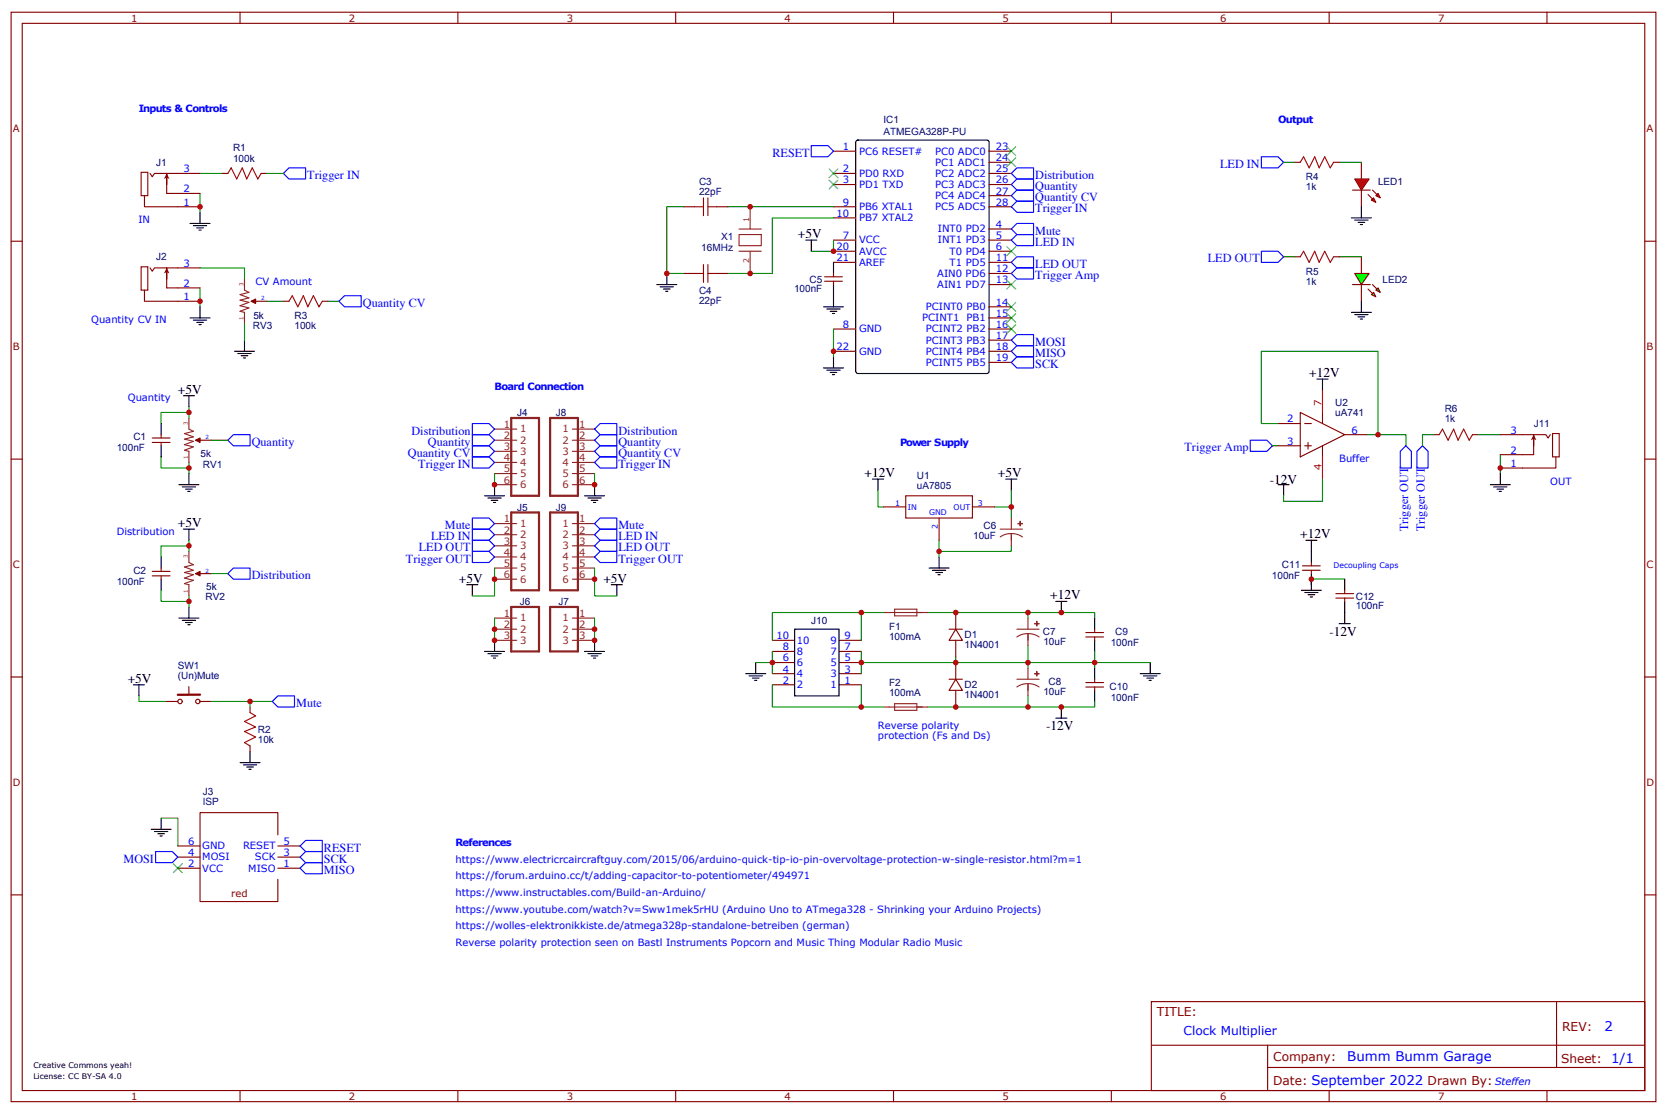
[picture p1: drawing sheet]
<svg xmlns="http://www.w3.org/2000/svg" width="529mm" height="353mm" viewBox="0 0 529 353" stroke-linecap="round" stroke-linejoin="round" font-family="sans-serif">
<g fill="none" stroke="#000" stroke-width=".35">
<path d="M271.9 44.7l.4-.3h41l.6 .5 .1 72.9-.5 .7h-41.2l-.6-.4-.1-72.9zM60.3 70.9h6.4M61.4 71.6h4.2M62.4 72.3h2.2M63.1 73h.8M63.5 67.4v3.5M255.8 76.2h3.5M257.5 76.2v3.5M63.5 97.4v3.5M208.5 90.3h6.3M209.5 91h4.3M210.6 91.7h2.1"/>
<path d="M211.3 92.4h.7M211.7 86.8v3.5M261.4 97.4h6.4M262.5 98.1h4.2M263.5 98.8h2.1M264.2 99.5h.7M264.6 83.3v3.5M264.6 90.3v7.1M60.3 100.9h6.4M61.4 101.6h4.2M62.4 102.3h2.2M63.1 103h.8"/>
<path d="M74.4 111.5h6.4M75.5 112.2h4.2M76.6 112.9h2.1M77.3 113.6h.7M77.6 107.9v3.6M261.4 116.8h6.4M262.5 117.5h4.2M263.5 118.2h2.1M264.2 118.9h.7M264.6 113.2v3.6M58.2 125.6h3.5M60 125.6v3.5"/>
<path d="M56.8 153.8h6.3M57.9 154.5h4.2M58.9 155.2h2.1M59.6 155.9h.7M60 150.3v3.5M276.9 152h3.6M278.7 152v3.6M319.3 152h3.5M321 152v3.6M58.2 167.9h3.5M60 167.9v3.5M298.1 176.7v3.6"/>
<path d="M56.8 196.1h6.3M57.9 196.8h4.2M58.9 197.6h2.1M59.6 198.3h.7M60 192.6v3.5M294.9 180.3h6.4M296 181h4.2M297 181.7h2.2M297.7 182.4h.7M42.3 217.3h3.6M44.1 217.3v3.5M79.4 238.5v3.5"/>
<path d="M51.2 259.6v3.6M76.2 242h6.3M77.3 242.7h4.2M78.3 243.4h2.1M79 244.1h.7M48 263.2h6.3M49 263.9h4.3M50.1 264.6h2.1M50.8 265.3h.7"/>
</g>
<g fill="none" stroke="#870000" stroke-width=".35">
<path d="M70.6 55h1.7M82.9 55h1.8M264.6 48h7M264.6 55h7M264.6 58.6h7M314 48h7M314 55h7M314 58.6h7M314 51.5h7M217 65.6h3.5M227.5 65.6h3.6M264.6 76.2h7"/>
<path d="M264.6 79.7h7M264.6 65.6h7M264.6 69.1h7M314 72.7h7M314 76.2h7M314 79.7h7M314 65.6h7M314 62.1h7M81.1 95.6h3.6M90 95.6h1.7M102.3 95.6h1.8M217 86.8h3.5"/>
<path d="M227.5 86.8h3.6M261.8 89.3h5.6M261.8 87.8h5.6M264.6 83.3h7M264.6 86.8v1M264.6 89.3v1M314 83.3h7M314 86.8h7M314 90.3h7M314 97.4h7M264.6 104.4h7M264.6 111.5h7"/>
<path d="M314 104.4h7M314 100.9h7M314 107.9h7M314 111.5h7M314 115h7M63.5 139.7h3.5M287.5 157.3h21.2v7.1h-21.2zM280.5 160.9h7M298.1 164.4v7M308.7 160.9h7M63.5 182h3.5M59.9 217.9l.1 2.5"/>
<path d="M52.9 222.6h3.5M63.5 222.6h3.5M79.4 224.4v1.7M79.4 236.7v1.8M56.4 275.5h7.1M56.4 272h7.1M56.4 268.5h7.1M88.2 264.9v-7h-24.7v28.2h24.7v-7.1M88.2 275.5h7M88.2 272h7M88.2 268.5h7"/>
<circle cx="57.2" cy="222.6" r=".71"/>
<circle cx="62.8" cy="222.6" r=".71"/>
</g>
<g fill="none" stroke="#008700" stroke-width=".35">
<path d="M63.5 55h7.1M84.7 55h5.3M63.5 61.4v6M217 65.6h-5.3v21.2h5.3M231.1 65.6h33.5M264.6 76.2v3.5h-7.1M264.6 69.1h-19.4v17.7h-14.1M63.5 85h14.1v3.5M63.5 91.4v6M84.7 95.6h5.3M104.1 95.6h3.5M77.6 102.7v5.2"/>
<path d="M264.6 104.4v8.8M60 130.9h-8.8v3.5M60 129.1v3.5M67 139.7h5.3M51.2 145v3.5h8.8M60 146.8v3.5M278.7 155.6v5.3h1.8M321 155.6v5.3h-5.3M60 173.2h-8.8v3.5M60 171.4v3.6M298.1 171.4v5.3M321 173.2v1.8h-22.9"/>
<path d="M321 160.9v3.5M51.2 187.3v3.6h8.8M60 189.1v3.5M67 182h5.3M44.1 220.8v1.8h8.8M67 222.6h19.4M79.4 222.6v1.8M51.2 259.6h5.2v8.9"/>
</g>
<path d="M72.3 55l1.1-1.7 1.7 3.5 1.8-3.5 1.4 3.5 1.8-3.5 1.7 3.5 1.1-1.8M220.5 65.6h2.8M223.3 62.8v5.6M224.7 65.6h2.8M224.7 62.8v5.6M91.7 95.6l1.1-1.8 1.7 3.6 1.8-3.6 1.4 3.6 1.8-3.6 1.7 3.6 1.1-1.8M220.5 86.8h2.8M223.3 84v5.6M224.7 84v5.6M224.7 86.8h2.8M79.4 226.1l1.7 1.1-3.5 1.8 3.5 1.7-3.5 1.4 3.5 1.8-3.5 1.8 1.8 1" fill="none" stroke="#a10000" stroke-width=".35"/>
<g fill="none" stroke="#8c2424" stroke-width=".35">
<path d="M234.6 74.4h7.1v3.6h-7.1zM234.6 72.7h7.1M234.6 79.7h7.1M238.1 65.6v7.1M238.1 79.7v7.1M77.6 88.5v3.6l1.4 .7-2.8 .7 2.8 1-2.8 .7 2.8 .8-2.8 1 2.8 .7-2.8 1.1 1.4 .3v3.6M79.7 95.6h1.4M60 132.6v3.6l1.4 .7-2.8 .7 2.8 1-2.8 .7 2.8 .8-2.8 1 2.8 .7-2.8 1.1 1.4 .3v3.6M62.1 139.7h1.4M60 175v3.5l1.4 .7-2.8 .7 2.8 1.1-2.8 .7 2.8 .7-2.8 1 2.8 .7-2.8 1.1 1.4 .4v3.5M317.5 167.9h7.1M321 169.3l-1.8 .3-1.7 .8"/>
<path d="M321 169.3l1.9 .3 1.7 .8M321 164.4v3.5M321 169.3v3.9M62.1 182h1.4"/>
</g>
<g fill="#8c2424" stroke="#8c2424" stroke-width=".35">
<path d="M323.1 166.2h1.5z"/>
<path d="M323.8 165.5v1.4z"/>
</g>
<g fill="none" stroke="#00f" stroke-width=".35">
<path d="M90 55l1.7-1.7h5.3v3.5h-5.3zM257.5 46.2h5.3l1.8 1.8-1.8 1.7h-5.3zM322.8 56.8h5.3v3.5h-5.3l-1.8-1.7zM322.8 53.3h5.3v3.5h-5.3l-1.8-1.8zM322.8 63.9h5.3v3.5h-5.3l-1.8-1.8zM322.8 60.3h5.3v3.6h-5.3l-1.8-1.8zM322.8 70.9h5.3v3.5h-5.3l-1.8-1.7zM109.4 93.8h5.3v3.6h-5.3l-1.8-1.8zM322.8 109.7h5.3v3.5h-5.3l-1.8-1.7zM322.8 113.2h5.3v3.6h-5.3l-1.8-1.8zM322.8 106.2h5.3v3.5h-5.3l-1.8-1.8zM74.1 137.9h5.3v3.6h-5.3l-1.8-1.8z"/>
<path d="M74.1 180.3h5.3v3.5h-5.3l-1.8-1.8zM88.2 220.8h5.3v3.6h-5.3l-1.8-1.8zM49.4 270.2h5.3l1.7 1.8-1.7 1.8h-5.3zM97 273.8h5.3v3.5h-5.3l-1.8-1.8zM97 270.2h5.3v3.6h-5.3l-1.8-1.8zM97 266.7h5.3v3.5h-5.3l-1.8-1.7z"/>
</g>
<g fill="none" stroke="#3c3" stroke-width=".35">
<path d="M263.2 53.6l2.8 2.8M263.2 57.1l2.8 2.9M266 53.6l-2.8 2.8M266 57.1l-2.8 2.9M319.6 50.1l2.8 2.8M319.6 46.6l2.8 2.8M322.4 50.1l-2.8 2.8M322.4 46.6l-2.8 2.8M319.6 78.3l2.8 2.8M322.4 78.3l-2.8 2.8M319.6 99.5l2.8 2.8M319.6 96l2.8 2.8"/>
<path d="M319.6 88.9l2.8 2.8M322.4 99.5l-2.8 2.8M322.4 96l-2.8 2.8M322.4 88.9l-2.8 2.8M319.6 103l2.8 2.8M322.4 103l-2.8 2.8M55 274.1l2.9 2.8M57.9 274.1l-2.9 2.8"/>
</g>
<g fill="#870000" stroke="#870000" stroke-width=".35">
<path d="M79.7 95.6l1.4-.7v1.4z"/>
<path d="M62.1 139.7l1.4-.7v1.4z"/>
<path d="M62.1 182l1.4-.7v1.4z"/>
</g>
<path d="M63.5 220.4l-7.1 .1" fill="none" stroke="#870000" stroke-width=".71"/>
<g fill="#f00" stroke="#870000" stroke-width=".35">
<path d="M430 56.8h4.6l-2.4 3.5z"/>
<path d="M429.3 60.3h5.7z"/>
</g>
<g fill="#870000" stroke="#870000" stroke-width=".35">
<path d="M435.7 60.3l1.4 1.4z"/>
<path d="M434.3 61.7l1.4 1.4z"/>
</g>
<g fill="#f00" stroke="#870000" stroke-width=".35">
<path d="M436.7 62.1l.7-.7 .7 1.4z"/>
<path d="M435.3 63.5l.7-.7 .7 1.4z"/>
</g>
<path d="M411 51.5h1.7M423.3 51.5h1.8M432.2 51.5v5.3M432.2 60.3v5.3M432.2 81.5v5.3M432.2 90.3v5.3" fill="none" stroke="#870000" stroke-width=".35"/>
<path d="M407.5 51.5h3.5M425.1 51.5h7.1" fill="none" stroke="#008700" stroke-width=".35"/>
<path d="M412.7 51.5l1.1-1.8 1.8 3.6 1.7-3.6 1.4 3.6 1.8-3.6 1.8 3.6 1-1.8" fill="none" stroke="#a10000" stroke-width=".35"/>
<path d="M429 69.1h6.3M430 69.8h4.3M431.1 70.6h2.1M431.8 71.3h.7M432.2 65.6v3.5" fill="none" stroke="#000" stroke-width=".35"/>
<path d="M400.4 49.7h5.3l1.8 1.8-1.8 1.8h-5.3zM322.8 74.4h5.3v3.6h-5.3l-1.8-1.8z" fill="none" stroke="#00f" stroke-width=".35"/>
<g fill="#0f0" stroke="#870000" stroke-width=".35">
<path d="M435.3 93.5l.7-.7 .7 1.4z"/>
<path d="M436.7 92.1l.7-.7 .7 1.4z"/>
</g>
<g fill="#870000" stroke="#870000" stroke-width=".35">
<path d="M434.3 91.7l1.4 1.4z"/>
<path d="M435.7 90.3l1.4 1.4z"/>
</g>
<path d="M429.3 90.3h5.7z" fill="#f00" stroke="#870000" stroke-width=".35"/>
<path d="M430 86.8h4.6l-2.4 3.5z" fill="#0f0" stroke="#870000" stroke-width=".35"/>
<g fill="none" stroke="#008700" stroke-width=".35">
<path d="M407.5 81.5h3.5M425.1 81.5h7.1M405.7 134.4h-5.3v-22.9h37v26.4M469.2 137.9h7M403.9 141.5h1.8M419.8 152v7.1h-12.3v-1.8M476.2 144.3v6M273.4 194.4h7.1M294.6 194.4h31.7M326.3 196.1v-1.7h21.2v1.7M426.9 183.8h-10.6v1.8M239.9 210.3h5.3"/>
<path d="M245.2 203.2v-8.8h28.2v8.8M245.2 217.3v7.1h28.2v-7.1M245.2 206.7v7.1M273.4 206.7v7.1M303.4 208.5v1.8h-30M326.3 205v7M347.5 206.7v5.3M273.4 224.4h7.1M294.6 224.4h31.7M326.3 220.8v3.6h21.2v-1.8"/>
</g>
<path d="M412.7 81.5l1.1-1.8 1.8 3.6 1.7-3.6 1.4 3.6 1.8-3.6 1.8 3.6 1-1.8M456.8 137.9l1.1-1.7 1.8 3.5 1.7-3.5 1.4 3.5 1.8-3.5 1.8 3.5 1-1.8" fill="none" stroke="#a10000" stroke-width=".35"/>
<g fill="none" stroke="#870000" stroke-width=".35">
<path d="M44.8 54.7h2.1v7.4h-2.1zM47.6 55l.7 1.1 .7-1.1h14.5M52.9 58.6v-3.6v6.4h10.6M45.9 62.1v3.5h17.6M411 81.5h1.7M423.3 81.5h1.8M48.3 139h5.7M51.2 137.9v1.1M405.7 134.4h7M412.7 130.9l14.2 7-14.2 7.1zM414.2 134.4h2.1M419.8 130.9v3.5"/>
<path d="M426.9 137.9h7M455.1 137.9h1.7M467.4 137.9h1.8M48.3 140.4h5.7M51.2 140.4v1.1M405.7 141.5h7M414.2 141.5h2.1M415.2 140.4v2.1M419.8 141.5v3.5M413.5 179.6h5.6M416.3 178.5v1.1M48.3 181.3h5.7"/>
<path d="M48.3 182.7h5.7M51.2 180.3v1M51.2 182.7v1.1M301.3 199.7h4.2M303.4 199.7l2.1 3.5h-4.2zM303.4 194.4v5.3M347.5 199.7v1M413.5 181h5.6M416.3 181v1M424 189.8h5.7M424 188.4h5.7M426.9 187.3v1.1"/>
<path d="M426.9 189.8v1.1M245.2 203.2h7M245.2 206.7h7M245.2 210.3h7M245.2 213.8h7M245.2 217.3h7M266.3 203.2h7.1M266.3 206.7h7.1M266.3 210.3h7.1M266.3 213.8h7.1M266.3 217.3h7.1M301.3 215.5h4.2"/>
<path d="M303.4 215.5l2.1 3.6h-4.2zM303.4 203.2v5.3M303.4 210.3v5.2M303.4 219.1v5.3M344.7 200.7h5.6M344.7 202.1h5.6M344.7 216.6h5.6M344.7 218h5.6M347.5 202.1v1.1M347.5 215.5v1.1M347.5 218v1.1"/>
</g>
<g fill="none" stroke="#000" stroke-width=".35">
<path d="M429 99.1h6.3M430 99.8h4.3M432.2 95.6v3.5M431.1 100.5h2.1M431.8 101.2h.7M51.2 134.4v3.5M418 120.3h3.6M419.8 120.3v3.5M51.2 141.5v3.5M405.7 153.8h3.5M407.5 153.8v3.5M473.1 153.8h6.3"/>
<path d="M474.1 154.5h4.3M475.2 155.2h2.1M475.9 155.9h.7M476.2 150.3v3.5M51.2 176.7v3.6M414.5 171.4h3.5M416.3 171.4v7.1M51.2 183.8v3.5M252.2 199.7h14.1v21.1h-14.1zM335.1 190.9h3.6M336.9 190.9v3.5M347.5 196.1v3.6"/>
<path d="M413.1 187.3h6.4M414.2 188h4.2M415.2 188.7h2.1M415.9 189.4h.7M416.3 182v5.3M425.1 197.9h3.5M426.9 183.8v3.5M426.9 190.9v7M236.7 213.8h6.4M237.8 214.5h4.2M238.8 215.2h2.1M239.5 215.9h.7"/>
<path d="M239.9 210.3v3.5M347.5 203.2v3.5M347.5 212v3.5M347.5 219.1v3.5M361.9 213.8h6.4M363 214.5h4.2M364.1 215.2h2.1M364.8 215.9h.7M365.1 210.3v3.5M335.1 227.9h3.6M336.9 224.4v3.5"/>
</g>
<path d="M400.4 79.7h5.3l1.8 1.8-1.8 1.8h-5.3zM322.8 81.5h5.3v3.5h-5.3l-1.8-1.7zM322.8 85h5.3v3.5h-5.3l-1.8-1.7zM396.9 139.7h5.3l1.7 1.8-1.7 1.7h-5.3z" fill="none" stroke="#00f" stroke-width=".35"/>
<path d="M419.8 123.8v7.1M419.8 145v7" fill="none" stroke="#f00" stroke-width=".35"/>
<g fill="none" stroke="#8c2424" stroke-width=".35">
<path d="M280.5 194.4h14.1M284 193.3h7v2.1h-7zM322.8 199.7h7M326.3 196.1v3.6M322.8 215.5h7M326.3 201.1l-1.8 .2-1.7 .8M326.3 201.1l1.9 .2 1.6 .8M326.3 217l-1.8 .2-1.7 .8M326.3 217l1.9 .2 1.6 .8M326.3 201.1v3.9M326.3 212v3.5M326.3 217v3.8"/>
<path d="M280.5 224.4h14.1M284 223.3h7v2.1h-7z"/>
</g>
<g fill="#8c2424" stroke="#8c2424" stroke-width=".35">
<path d="M328.4 197.9h1.4z"/>
<path d="M329.1 197.2v1.4z"/>
<path d="M328.4 213.8h1.4z"/>
<path d="M329.1 213.1v1.4z"/>
</g>
<path d="M52.9 55l.9 1.8-.9-.4-.9 .4z" fill="#870000"/>
<path d="M44.8 84.7h2.1v7.4h-2.1zM45.9 92.1v3.5h17.6M47.6 85l.7 1.1 .7-1.1h14.5M52.9 88.5v-3.5v6.4h10.6" fill="none" stroke="#870000" stroke-width=".35"/>
<path d="M52.9 85l.9 1.8-.9-.5-.9 .5z" fill="#870000"/>
<path d="M476.2 137.9h14.5l.7 1.1 .7-1.1M492.8 137.6h2.1v7.4h-2.1zM486.8 141.5v-3.6v6.4h-10.6M493.9 145v3.5h-17.7" fill="none" stroke="#870000" stroke-width=".35"/>
<path d="M486.8 137.9l.9 1.8-.9-.4-.8 .4z" fill="#870000"/>
<path d="M433.9 137.9h12.4v3.6M455.1 137.9h-3.5v3.6M157 150.3v3.5M188.7 150.3v3.5M157 180.3v8.8h-7.1M157 196.1v7.1M188.7 180.3v8.8h7.1M188.7 196.1v7.1M303.4 210.3h61.7" fill="none" stroke="#008700" stroke-width=".35"/>
<path d="M162.3 132.6h8.8v24.7h-8.8zM174.6 132.6h8.8v24.7h-8.8zM162.3 162.6h8.8v24.7h-8.8zM174.6 162.6h8.8v24.7h-8.8zM162.3 192.6h8.8v14.1h-8.8zM174.6 192.6h8.8v14.1h-8.8z" fill="none" stroke="#8c2424" stroke-width=".71"/>
<g fill="none" stroke="#8c2424" stroke-width=".35">
<path d="M157 136.2h7M157 139.7h7M181.7 136.2h7M181.7 139.7h7M157 143.2h7M157 146.8h7M157 150.3h7M157 153.8h7M181.7 143.2h7M181.7 146.8h7M181.7 150.3h7M181.7 153.8h7"/>
<path d="M157 166.2h7M157 169.7h7M157 173.2h7M157 176.7h7M181.7 166.2h7M181.7 169.7h7M181.7 173.2h7M181.7 176.7h7M157 180.3h7M157 183.8h7M157 196.1h7M157 199.7h7"/>
<path d="M181.7 180.3h7M181.7 183.8h7M181.7 196.1h7M181.7 199.7h7M157 203.2h7M181.7 203.2h7"/>
</g>
<g fill="none" stroke="#000" stroke-width=".35">
<path d="M153.8 157.3h6.4M154.9 158h4.2M155.9 158.7h2.1M156.6 159.5h.7M157 153.8v3.5M185.6 157.3h6.3M186.6 158h4.3M187.7 158.7h2.1M188.4 159.5h.7M188.7 153.8v3.5M148.2 185.6h3.5M149.9 185.6v3.5"/>
<path d="M194 185.6h3.6M195.8 185.6v3.5M153.8 206.7h6.4M154.9 207.4h4.2M155.9 208.1h2.1M156.6 208.8h.7M157 203.2v3.5M185.6 206.7h6.3M186.6 207.4h4.3M187.7 208.1h2.1M188.4 208.8h.7M188.7 203.2v3.5"/>
</g>
<g fill="none" stroke="#00f" stroke-width=".35">
<path d="M149.9 137.9h5.3l1.8 1.8-1.8 1.8h-5.3zM149.9 134.4h5.3l1.8 1.8-1.8 1.7h-5.3zM190.5 137.9h5.3v3.6h-5.3l-1.8-1.8zM190.5 134.4h5.3v3.5h-5.3l-1.8-1.7zM149.9 145h5.3l1.8 1.8-1.8 1.7h-5.3zM149.9 141.5h5.3l1.8 1.7-1.8 1.8h-5.3zM190.5 145h5.3v3.5h-5.3l-1.8-1.7zM190.5 141.5h5.3v3.5h-5.3l-1.8-1.8zM444.5 143.2l1.8-1.7 1.7 1.7v5.3h-3.5zM449.8 143.2l1.8-1.7 1.7 1.7v5.3h-3.5zM149.9 175h5.3l1.8 1.7-1.8 1.8h-5.3zM149.9 171.4h5.3l1.8 1.8-1.8 1.8h-5.3z"/>
<path d="M149.9 167.9h5.3l1.8 1.8-1.8 1.7h-5.3zM149.9 164.4h5.3l1.8 1.8-1.8 1.7h-5.3zM190.5 164.4h5.3v3.5h-5.3l-1.8-1.7zM190.5 167.9h5.3v3.5h-5.3l-1.8-1.7zM190.5 171.4h5.3v3.6h-5.3l-1.8-1.8zM190.5 175h5.3v3.5h-5.3l-1.8-1.8z"/>
</g>
<g fill="none" stroke="#870000" stroke-width=".35">
<path d="M3.5 3.9h522.1v345.7h-522.1zM7.1 7.4h515v338.7h-515zM76.2 3.9v3.5M145.3 3.9v3.5M214.5 3.9v3.5M283.6 3.9v3.5M352.8 3.9v3.5M421.9 3.9v3.5M491.1 3.9v3.5M3.5 76.6h3.6M522.1 76.6h3.5M3.5 145.7h3.6"/>
<path d="M522.1 145.7h3.5M3.5 214.8h3.6M522.1 214.8h3.5M3.5 284h3.6M522.1 284h3.5M365.5 317.9h156.6v28.2h-156.6zM494.1 317.9v20.9M365.5 331.7h156.5M402.4 338.8h119.6M402.4 331.7v14.1M76.2 346.1v3.5M145.3 346.1v3.5"/>
<path d="M214.5 346.1v3.5M283.6 346.1v3.5M352.8 346.1v3.5M421.9 346.1v3.5M491.1 346.1v3.5"/>
</g>
<g fill="#c00">
<circle cx="264.6" cy="111.5" r=".88"/>
<circle cx="211.7" cy="86.8" r=".88"/>
<circle cx="298.1" cy="175" r=".88"/>
<circle cx="321" cy="160.9" r=".88"/>
<circle cx="238.1" cy="65.6" r=".88"/>
<circle cx="238.1" cy="86.8" r=".88"/>
<circle cx="264.6" cy="79.7" r=".88"/>
<circle cx="60" cy="148.5" r=".88"/>
<circle cx="60" cy="130.9" r=".88"/>
<circle cx="60" cy="173.2" r=".88"/>
<circle cx="60" cy="190.9" r=".88"/>
<circle cx="79.4" cy="222.6" r=".88"/>
<circle cx="416.3" cy="183.8" r=".88"/>
<circle cx="273.4" cy="210.3" r=".88"/>
<circle cx="245.2" cy="210.3" r=".88"/>
<circle cx="336.9" cy="194.4" r=".88"/>
<circle cx="336.9" cy="224.4" r=".88"/>
<circle cx="326.3" cy="224.4" r=".88"/>
<circle cx="326.3" cy="194.4" r=".88"/>
<circle cx="273.4" cy="194.4" r=".88"/>
<circle cx="273.4" cy="224.4" r=".88"/>
<circle cx="303.4" cy="194.4" r=".88"/>
<circle cx="303.4" cy="224.4" r=".88"/>
<circle cx="63.5" cy="65.6" r=".88"/>
<circle cx="63.5" cy="95.6" r=".88"/>
<circle cx="476.3" cy="148.5" r=".88"/>
<circle cx="303.4" cy="210.3" r=".88"/>
<circle cx="326.3" cy="210.3" r=".88"/>
<circle cx="347.5" cy="210.3" r=".88"/>
<circle cx="157" cy="203.2" r=".88"/>
<circle cx="157" cy="199.7" r=".88"/>
<circle cx="188.7" cy="203.2" r=".88"/>
<circle cx="188.7" cy="199.7" r=".88"/>
<circle cx="437.4" cy="137.9" r=".88"/>
<circle cx="157" cy="183.8" r=".88"/>
<circle cx="188.7" cy="183.8" r=".88"/>
<circle cx="188.7" cy="153.8" r=".88"/>
<circle cx="157" cy="153.8" r=".88"/>
</g>
<g font-size="4.2">
<text x="253.3" y="75.5">+5V</text>
<text x="415.6" y="119.6">+12V</text>
<text x="56.4" y="124.9">+5V</text>
<text x="274.5" y="151.3">+12V</text>
<text x="316.8" y="151.3">+5V</text>
<text x="403.1" y="153.5">-12V</text>
<text x="56.4" y="167.2">+5V</text>
<text x="412.7" y="170.7">+12V</text>
<text x="145.7" y="184.9">+5V</text>
<text x="191.6" y="184.9">+5V</text>
<text x="333.4" y="190.1">+12V</text>
<text x="422" y="201.8">-12V</text>
<text x="40.6" y="216.6">+5V</text>
<text x="332.1" y="231.8">-12V</text>
</g>
<g font-size="4.2" fill="#00f">
<text x="509.3" y="327.1">2</text>
<text x="427.7" y="336.7">Bumm Bumm Garage</text>
</g>
<g font-size="3.9" fill="#00f">
<text x="245.2" y="49.7">RESET</text>
<text x="387.3" y="53.3">LED IN</text>
<text x="97.5" y="56.8">Trigger IN</text>
<text x="328.6" y="56.8">Distribution</text>
<text x="328.6" y="63.9">Quantity CV</text>
<text x="328.6" y="60.3">Quantity</text>
<text x="328.6" y="67.4">Trigger IN</text>
<text x="328.6" y="74.4">Mute</text>
<text x="328.6" y="78">LED IN</text>
<text x="383.4" y="83.3">LED OUT</text>
<text x="328.6" y="85">LED OUT</text>
<text x="328.6" y="88.5">Trigger Amp</text>
<text x="115.2" y="97.4">Quantity CV</text>
<text x="328.6" y="113.2">MISO</text>
<text x="328.6" y="109.7">MOSI</text>
<text x="328.6" y="116.8">SCK</text>
<text x="130.6" y="137.9">Distribution</text>
<text x="196.3" y="137.9">Distribution</text>
<text x="79.9" y="141.5">Quantity</text>
<text x="135.8" y="141.5">Quantity</text>
<text x="196.3" y="141.5">Quantity</text>
<text x="376" y="143.2">Trigger Amp</text>
<text x="129.5" y="145">Quantity CV</text>
<text x="132.8" y="148.5">Trigger IN</text>
<text x="196.3" y="148.5">Trigger IN</text>
<text x="196.3" y="145">Quantity CV</text>
<text x="141.2" y="167.9">Mute</text>
<text x="196.3" y="167.9">Mute</text>
<text x="136.8" y="171.4">LED IN</text>
<text x="196.3" y="171.4">LED IN</text>
<text x="447" y="168.7" transform="rotate(-90 447 168.7)">Trigger OUT</text>
<text x="452.3" y="168.7" transform="rotate(-90 452.3 168.7)">Trigger OUT</text>
<text x="128.9" y="178.5">Trigger OUT</text>
<text x="132.9" y="175">LED OUT</text>
<text x="196.3" y="175">LED OUT</text>
<text x="196.3" y="178.5">Trigger OUT</text>
<text x="79.9" y="183.8">Distribution</text>
<text x="94" y="224.4">Mute</text>
<text x="39.2" y="273.8">MOSI</text>
<text x="102.8" y="273.8">SCK</text>
<text x="102.8" y="270.2">RESET</text>
<text x="102.8" y="277.3">MISO</text>
<text x="375.7" y="328.3">Clock Multiplier</text>
</g>
<g font-size="3.9" fill="#800">
<text x="367.2" y="322.4">TITLE:</text>
<text x="495.9" y="327.1">REV:</text>
<text x="404.1" y="336.6">Company:</text>
<text x="495.5" y="337.3">Sheet: 1/1</text>
<text x="404.1" y="344.3">Date: September 2022 Drawn By:</text>
</g>
<g font-size="3.2" fill="#800">
<text x="41.6" y="6.9">1</text>
<text x="110.8" y="6.9">2</text>
<text x="179.9" y="6.9">3</text>
<text x="249.1" y="6.9">4</text>
<text x="318.2" y="6.9">5</text>
<text x="387.3" y="6.9">6</text>
<text x="456.5" y="6.9">7</text>
<text x="4.1" y="42">A</text>
<text x="522.6" y="42">A</text>
<text x="4.1" y="111.1">B</text>
<text x="522.6" y="111.1">B</text>
<text x="4.1" y="180.3">C</text>
<text x="522.6" y="180.3">C</text>
<text x="4.1" y="249.4">D</text>
<text x="522.6" y="249.4">D</text>
<text x="73.4" y="284.7">red</text>
<text x="41.6" y="349.1">1</text>
<text x="110.8" y="349.1">2</text>
<text x="179.9" y="349.1">3</text>
<text x="249.1" y="349.1">4</text>
<text x="318.2" y="349.1">5</text>
<text x="387.3" y="349.1">6</text>
<text x="456.5" y="349.1">7</text>
</g>
<g font-size="3.2" fill="#00f">
<text x="44.1" y="35.6">Inputs &amp; Controls</text>
<text x="405.7" y="39.2">Output</text>
<text x="267.5" y="47.6">1</text>
<text x="316.1" y="47.6">23</text>
<text x="272.7" y="49">PC6 RESET#</text>
<text x="296.8" y="49">PC0 ADC0</text>
<text x="296.8" y="52.6">PC1 ADC1</text>
<text x="316.1" y="51.2">24</text>
<text x="58.2" y="54.7">3</text>
<text x="267.5" y="54.7">2</text>
<text x="267.5" y="58.2">3</text>
<text x="272.7" y="56.1">PD0 RXD</text>
<text x="272.7" y="59.6">PD1 TXD</text>
<text x="296.8" y="56.1">PC2 ADC2</text>
<text x="296.8" y="59.6">PC3 ADC3</text>
<text x="316.1" y="54.7">25</text>
<text x="316.1" y="58.2">26</text>
<text x="58.2" y="65.3">1</text>
<text x="58.2" y="61">2</text>
<text x="267.5" y="65.3">9</text>
<text x="296.8" y="63.1">PC4 ADC4</text>
<text x="316.1" y="61.7">27</text>
<text x="316.1" y="65.3">28</text>
<text x="43.9" y="70.9">IN</text>
<text x="265.5" y="68.8">10</text>
<text x="272.7" y="66.7">PB6 XTAL1</text>
<text x="272.7" y="70.2">PB7 XTAL2</text>
<text x="296.8" y="66.7">PC5 ADC5</text>
<text x="267.5" y="75.8">7</text>
<text x="272.7" y="77.3">VCC</text>
<text x="297.7" y="73.7">INT0 PD2</text>
<text x="297.7" y="77.3">INT1 PD3</text>
<text x="316.1" y="72.3">4</text>
<text x="316.1" y="75.8">5</text>
<text x="265.5" y="79.4">20</text>
<text x="265.5" y="82.9">21</text>
<text x="272.7" y="80.8">AVCC</text>
<text x="301.5" y="80.8">T0 PD4</text>
<text x="316.1" y="79.4">6</text>
<text x="316.1" y="82.9">11</text>
<text x="58.2" y="84.7">3</text>
<text x="272.7" y="84.3">AREF</text>
<text x="297.5" y="87.8">AIN0 PD6</text>
<text x="301.5" y="84.3">T1 PD5</text>
<text x="316.1" y="86.4">12</text>
<text x="316.1" y="90">13</text>
<text x="58.2" y="95.2">1</text>
<text x="58.2" y="91">2</text>
<text x="81.1" y="90.3">CV Amount</text>
<text x="297.5" y="91.4">AIN1 PD7</text>
<text x="292.8" y="102">PCINT1</text>
<text x="293.9" y="98.4">PCINT0 PB0</text>
<text x="306.8" y="102">PB1</text>
<text x="316.1" y="97">14</text>
<text x="316.1" y="100.5">15</text>
<text x="28.9" y="102.7">Quantity CV IN</text>
<text x="267.5" y="104.1">8</text>
<text x="272.7" y="105.5">GND</text>
<text x="293.9" y="105.5">PCINT2 PB2</text>
<text x="316.1" y="104.1">16</text>
<text x="316.1" y="107.6">17</text>
<text x="265.5" y="111.1">22</text>
<text x="272.7" y="112.5">GND</text>
<text x="293.9" y="109">PCINT3 PB3</text>
<text x="293.9" y="112.5">PCINT4 PB4</text>
<text x="316.1" y="111.1">18</text>
<text x="293.9" y="116.1">PCINT5 PB5</text>
<text x="316.1" y="114.7">19</text>
<text x="157" y="123.8">Board Connection</text>
<text x="40.6" y="127.4">Quantity</text>
<text x="408.6" y="134.1">2</text>
<text x="429" y="137.6">6</text>
<text x="479.5" y="137.6">3</text>
<text x="285.8" y="141.5">Power Supply</text>
<text x="408.6" y="141.1">3</text>
<text x="479.5" y="143.9">2</text>
<text x="425.1" y="146.8">Buffer</text>
<text x="479.5" y="148.2">1</text>
<text x="492.1" y="153.8">OUT</text>
<text x="37" y="169.7">Distribution</text>
<text x="246.4" y="202.8">10</text>
<text x="268.1" y="202.8">9</text>
<text x="248.5" y="206.4">8</text>
<text x="248.5" y="209.9">6</text>
<text x="252.9" y="204.3">10</text>
<text x="252.9" y="207.8">8</text>
<text x="263.6" y="204.3">9</text>
<text x="263.6" y="207.8">7</text>
<text x="268.1" y="206.4">7</text>
<text x="268.1" y="209.9">5</text>
<text x="248.5" y="213.4">4</text>
<text x="252.9" y="211.3">6</text>
<text x="252.9" y="214.8">4</text>
<text x="263.6" y="211.3">5</text>
<text x="263.6" y="214.8">3</text>
<text x="268.1" y="213.4">3</text>
<text x="248.5" y="217">2</text>
<text x="252.9" y="218.4">2</text>
<text x="263.6" y="218.4">1</text>
<text x="268.1" y="217">1</text>
<text x="278.7" y="231.4">Reverse polarity</text>
<text x="278.7" y="234.6">protection (Fs and Ds)</text>
<text x="59.7" y="268.1">6</text>
<text x="64.2" y="269.5">GND</text>
<text x="77.1" y="269.5">RESET</text>
<text x="90" y="268.1">5</text>
<text x="144.6" y="268.5">References</text>
<text x="59.7" y="275.2">2</text>
<text x="59.7" y="271.6">4</text>
<text x="64.2" y="273.1">MOSI</text>
<text x="80.9" y="273.1">SCK</text>
<text x="90" y="275.2">1</text>
<text x="90" y="271.6">3</text>
<text x="144.6" y="273.8">https://www.electricrcaircraftguy.com/2015/06/arduino-quick-tip-io-pin-overvoltage-protection-w-single-resistor.html?m=1</text>
<text x="64.2" y="276.6">VCC</text>
<text x="78.8" y="276.6">MISO</text>
<text x="144.6" y="279">https://forum.arduino.cc/t/adding-capacitor-to-potentiometer/494971</text>
<text x="144.6" y="284.3">https://www.instructables.com/Build-an-Arduino/</text>
<text x="144.6" y="289.6">https://www.youtube.com/watch?v=Sww1mek5rHU (Arduino Uno to ATmega328 - Shrinking your Arduino Projects)</text>
<text x="144.6" y="294.9">https://wolles-elektronikkiste.de/atmega328p-standalone-betreiben (german)</text>
<text x="144.6" y="300.2">Reverse polarity protection seen on Bastl Instruments Popcorn and Music Thing Modular Radio Music</text>
<text x="474.5" y="344.3">Steffen</text>
</g>
<g font-size="3.2" fill="#000080">
<text x="280.5" y="39.2">IC1</text>
<text x="74" y="48">R1</text>
<text x="280.5" y="42.7">ATMEGA328P-PU</text>
<text x="49.5" y="52.6">J1</text>
<text x="74" y="51.5">100k</text>
<text x="221.9" y="58.6">C3</text>
<text x="414.5" y="57.1">R4</text>
<text x="437.4" y="58.6">LED1</text>
<text x="221.9" y="61.7">22pF</text>
<text x="414.5" y="60.3">1k</text>
<text x="228.9" y="76.2">X1</text>
<text x="49.5" y="82.6">J2</text>
<text x="222.6" y="79.7">16MHz</text>
<text x="257" y="89.7">C5</text>
<text x="414.5" y="87.1">R5</text>
<text x="438.9" y="89.7">LED2</text>
<text x="221.9" y="93.3">C4</text>
<text x="252.1" y="92.8">100nF</text>
<text x="414.5" y="90.3">1k</text>
<text x="80.4" y="101.2">5k</text>
<text x="93.5" y="101.2">R3</text>
<text x="221.9" y="96.4">22pF</text>
<text x="80.3" y="104.4">RV3</text>
<text x="93.5" y="104.4">100k</text>
<text x="423.9" y="128.8">U2</text>
<text x="458.6" y="130.9">R6</text>
<text x="164.2" y="132.1">J4</text>
<text x="176.4" y="132.1">J8</text>
<text x="423.9" y="132">uA741</text>
<text x="458.6" y="134.1">1k</text>
<text x="486.9" y="135.5">J11</text>
<text x="37" y="143.2">100nF</text>
<text x="42.3" y="139.7">C1</text>
<text x="63.7" y="145">5k</text>
<text x="64.4" y="148.5">RV1</text>
<text x="291" y="155.1">uA7805</text>
<text x="291" y="152">U1</text>
<text x="164.2" y="162">J5</text>
<text x="176.4" y="162">J9</text>
<text x="312.2" y="167.9">C6</text>
<text x="308.9" y="171.1">10uF</text>
<text x="37" y="185.6">100nF</text>
<text x="42.3" y="182">C2</text>
<text x="403.7" y="183.8">100nF</text>
<text x="406.9" y="180.3">C11</text>
<text x="65.2" y="190.5">RV2</text>
<text x="65.4" y="187.3">5k</text>
<text x="430.4" y="190.3">C12</text>
<text x="165" y="192">J6</text>
<text x="177.3" y="192">J7</text>
<text x="257.5" y="197.9">J10</text>
<text x="430.4" y="193.3">100nF</text>
<text x="282.2" y="203.2">100mA</text>
<text x="282.2" y="200">F1</text>
<text x="306.2" y="202.6">D1</text>
<text x="331.1" y="201.4">C7</text>
<text x="354" y="201.4">C9</text>
<text x="306.2" y="205.7">1N4001</text>
<text x="331.2" y="204.6">10uF</text>
<text x="352.6" y="205">100nF</text>
<text x="56.4" y="215.5">(Un)Mute</text>
<text x="56.4" y="212.4">SW1</text>
<text x="282.2" y="220.8">100mA</text>
<text x="282.2" y="217.7">F2</text>
<text x="306.2" y="221.6">1N4001</text>
<text x="306.2" y="218.4">D2</text>
<text x="331.2" y="220.5">10uF</text>
<text x="332.8" y="217.3">C8</text>
<text x="352.2" y="219.1">C10</text>
<text x="352.6" y="222.6">100nF</text>
<text x="81.8" y="232.5">R2</text>
<text x="81.8" y="235.7">10k</text>
<text x="64.4" y="255.5">ISP</text>
<text x="64.4" y="252.4">J3</text>
</g>
<g font-size="3.2" fill="#f00">
<text x="419.5" y="128.8" transform="rotate(-90 419.5 128.8)">7</text>
<text x="419.5" y="149.1" transform="rotate(-90 419.5 149.1)">4</text>
</g>
<g font-size="3.2" fill="#8d2323">
<text x="159.9" y="135.8">1</text>
<text x="165.1" y="137.2">1</text>
<text x="178.6" y="137.2">1</text>
<text x="183.8" y="135.8">1</text>
<text x="159.9" y="139.3">2</text>
<text x="159.9" y="142.9">3</text>
<text x="165.1" y="140.8">2</text>
<text x="178.6" y="140.8">2</text>
<text x="183.8" y="139.3">2</text>
<text x="183.8" y="142.9">3</text>
<text x="159.9" y="146.4">4</text>
<text x="159.9" y="149.9">5</text>
<text x="165.1" y="144.3">3</text>
<text x="165.1" y="147.8">4</text>
<text x="178.6" y="144.3">3</text>
<text x="178.6" y="147.8">4</text>
<text x="183.8" y="146.4">4</text>
<text x="183.8" y="149.9">5</text>
<text x="159.9" y="153.5">6</text>
<text x="165.1" y="151.3">5</text>
<text x="165.1" y="154.9">6</text>
<text x="178.6" y="151.3">5</text>
<text x="178.6" y="154.9">6</text>
<text x="183.8" y="153.5">6</text>
<text x="159.9" y="165.8">1</text>
<text x="165.1" y="167.2">1</text>
<text x="178.6" y="167.2">1</text>
<text x="183.8" y="165.8">1</text>
<text x="159.9" y="169.3">2</text>
<text x="159.9" y="172.9">3</text>
<text x="165.1" y="170.7">2</text>
<text x="178.6" y="170.7">2</text>
<text x="183.8" y="169.3">2</text>
<text x="183.8" y="172.9">3</text>
<text x="159.9" y="176.4">4</text>
<text x="159.9" y="179.9">5</text>
<text x="165.1" y="174.3">3</text>
<text x="165.1" y="177.8">4</text>
<text x="178.6" y="174.3">3</text>
<text x="178.6" y="177.8">4</text>
<text x="183.8" y="176.4">4</text>
<text x="183.8" y="179.9">5</text>
<text x="159.9" y="183.4">6</text>
<text x="165.1" y="181.3">5</text>
<text x="165.1" y="184.9">6</text>
<text x="178.6" y="181.3">5</text>
<text x="178.6" y="184.9">6</text>
<text x="183.8" y="183.4">6</text>
<text x="159.9" y="195.8">1</text>
<text x="165.1" y="197.2">1</text>
<text x="178.6" y="197.2">1</text>
<text x="183.8" y="195.8">1</text>
<text x="159.9" y="199.3">2</text>
<text x="159.9" y="202.8">3</text>
<text x="165.1" y="200.7">2</text>
<text x="178.6" y="200.7">2</text>
<text x="183.8" y="199.3">2</text>
<text x="183.8" y="202.8">3</text>
<text x="165.1" y="204.3">3</text>
<text x="178.6" y="204.3">3</text>
</g>
<g font-size="2.5" fill="#8d2323">
<text x="237.8" y="70.6" transform="rotate(-90 237.8 70.6)">1</text>
<text x="237.8" y="83.4" transform="rotate(-90 237.8 83.4)">2</text>
</g>
<g font-size="2.5" fill="#00f">
<text x="284.2" y="160.5">1</text>
<text x="288.2" y="161.9">IN</text>
<text x="302.7" y="161.9">OUT</text>
<text x="310.4" y="160.5">3</text>
<text x="294.9" y="163.3">GND</text>
<text x="297.7" y="167.7" transform="rotate(-90 297.7 167.7)">2</text>
<text x="423.3" y="180.3">Decoupling Caps</text>
</g>
<g font-size="2.5">
<text x="10.6" y="339">Creative Commons yeah!</text>
<text x="10.6" y="342.5">License: CC BY-SA 4.0</text>
</g>
<g font-size="1.8" fill="#8d2323">
<text x="77.3" y="90.7" transform="rotate(-90 77.3 90.7)">3</text>
<text x="77.3" y="101.7" transform="rotate(-90 77.3 101.7)">1</text>
<text x="59.6" y="134.8" transform="rotate(-90 59.6 134.8)">3</text>
<text x="59.6" y="145.8" transform="rotate(-90 59.6 145.8)">1</text>
<text x="59.6" y="177.1" transform="rotate(-90 59.6 177.1)">3</text>
<text x="59.6" y="188.1" transform="rotate(-90 59.6 188.1)">1</text>
</g>
<g font-size="1.8" fill="#00f">
<text x="82.9" y="95.2">2</text>
<text x="65.3" y="139.3">2</text>
<text x="65.3" y="181.7">2</text>
</g>
</svg>
